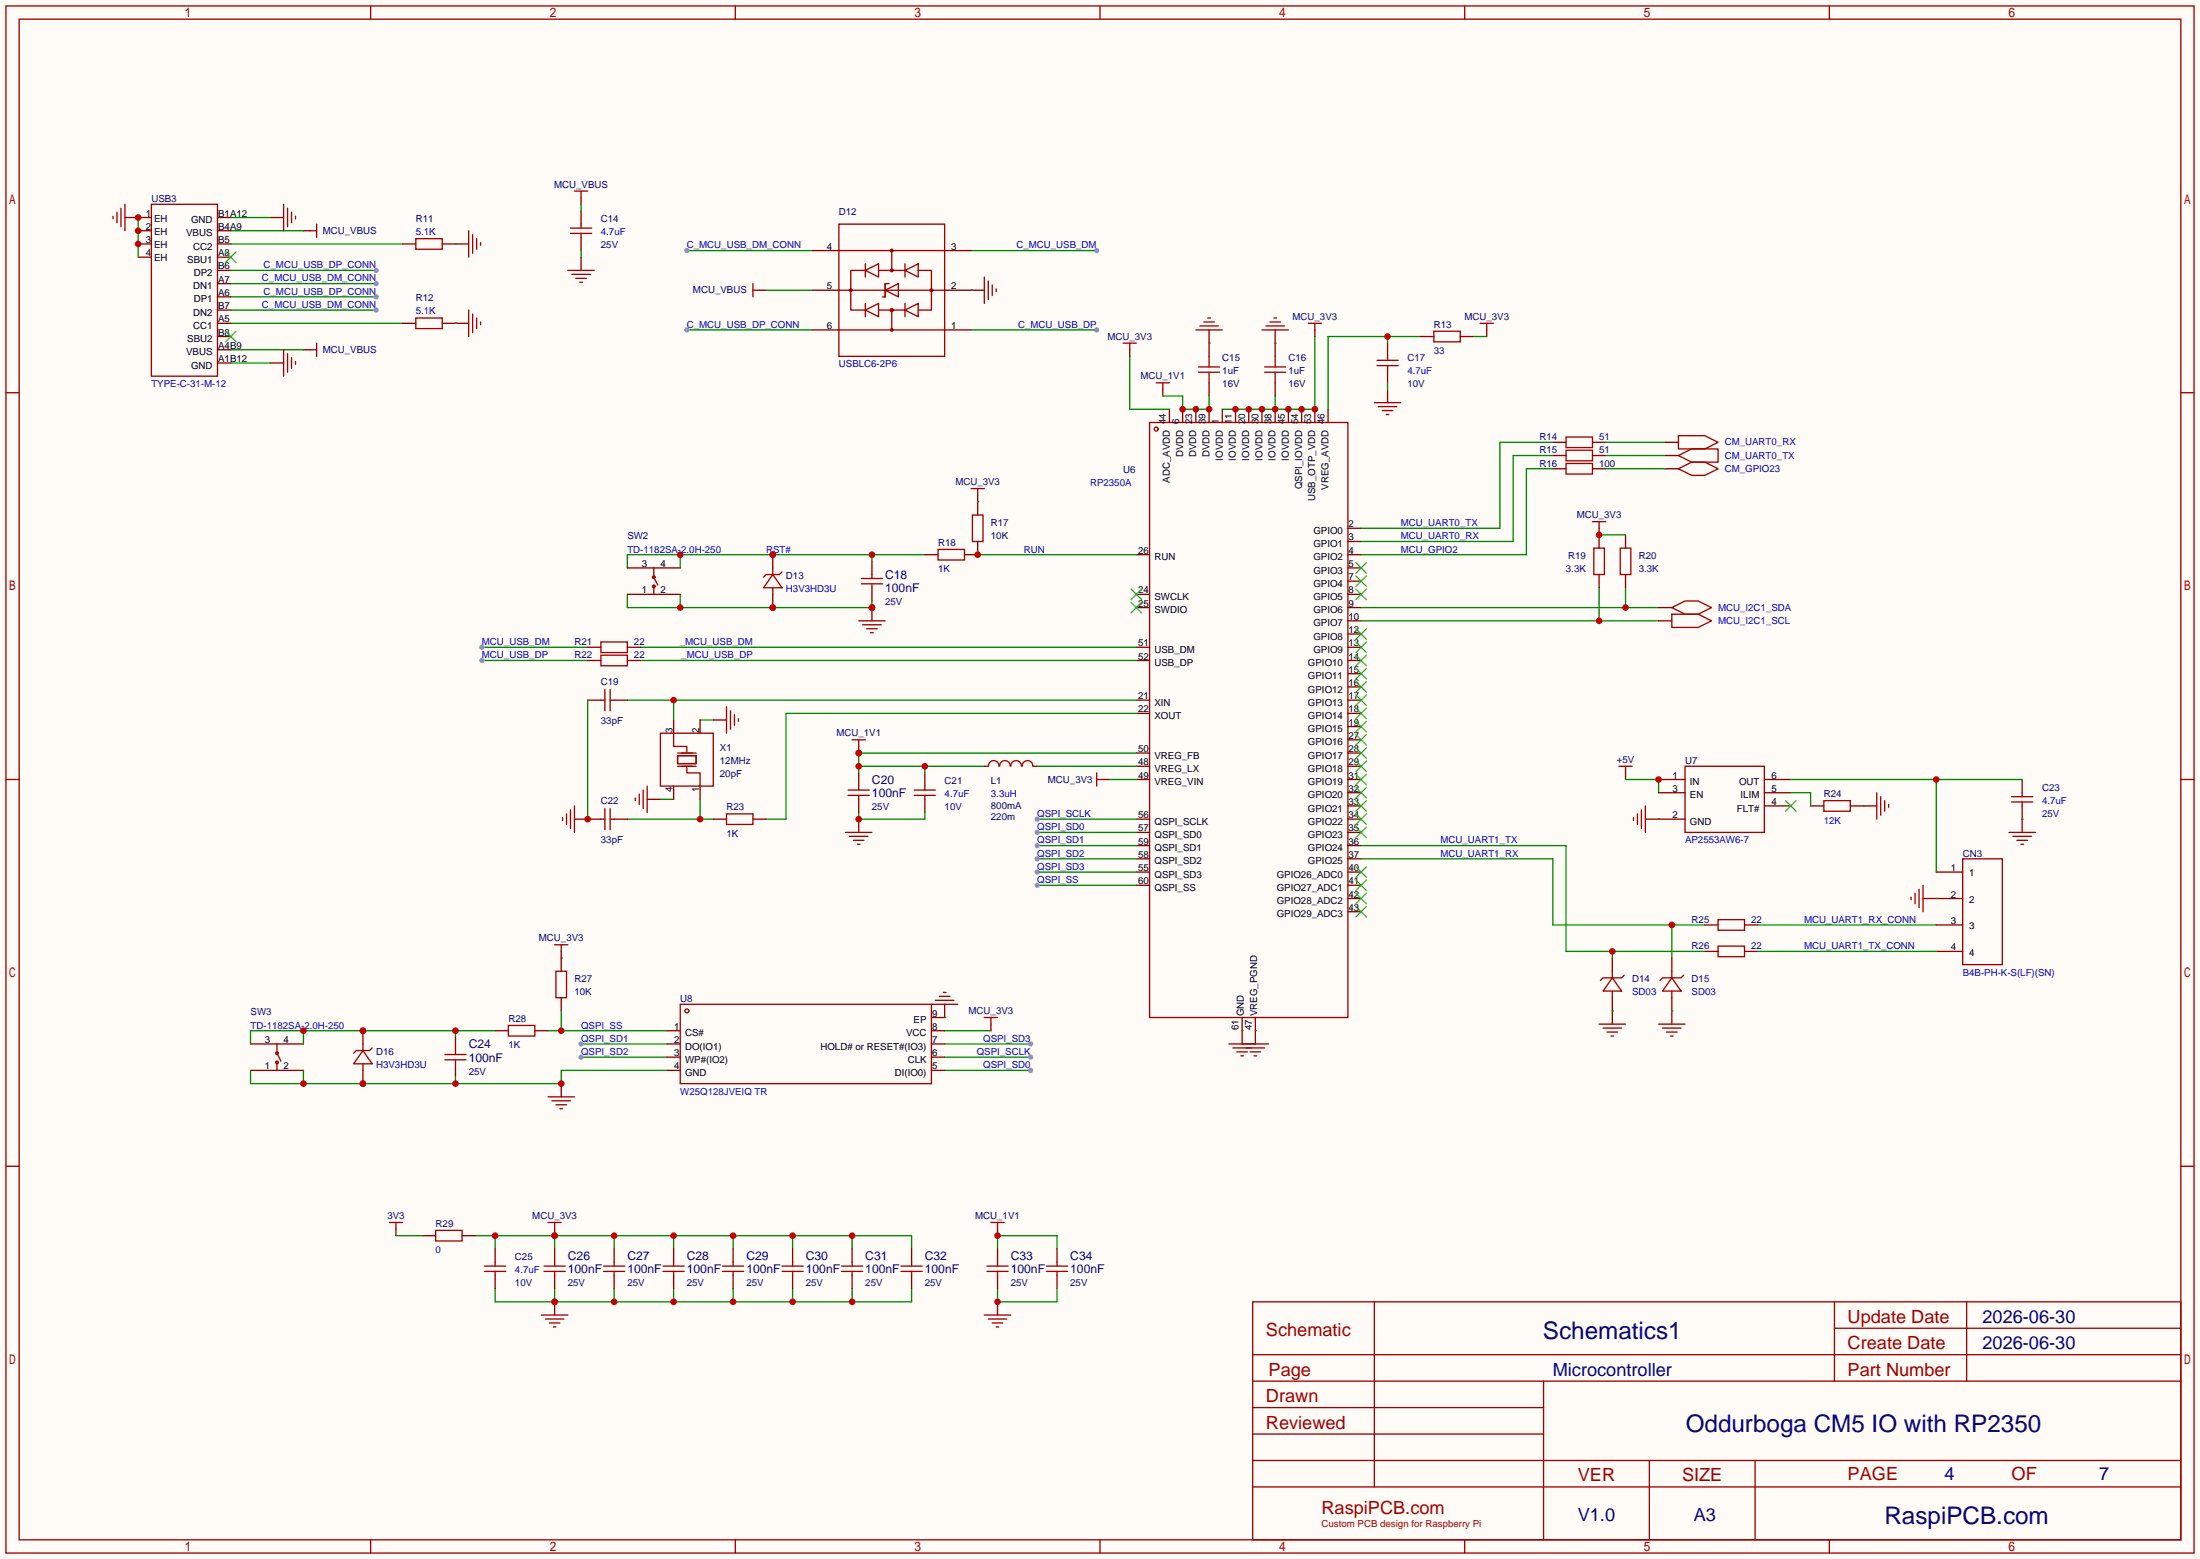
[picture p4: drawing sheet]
<svg xmlns="http://www.w3.org/2000/svg" width="423mm" height="299mm" viewBox="0 0 423 299" stroke-linecap="round" stroke-linejoin="round" font-family="sans-serif">
<path d="M0 0h422.7v299.5h-422.7z" fill="#fffcf7"/>
<g fill="none" stroke="#a10000" stroke-width=".25">
<path d="M1.1 1.1h420.4v297.2h-420.4zM3.7 3.7h415.3v292.1h-415.3zM71.2 1.1v2.6M141.3 1.1v2.6M211.3 1.1v2.6M281.4 1.1v2.6M351.5 1.1v2.6M1.1 75.4h2.6M419 75.4h2.5M220.9 81.2h38.1v114.3h-38.1zM1.1 149.7h2.6M419 149.7h2.5"/>
<path d="M1.1 224h2.6M419 224h2.5M240.7 250.1h178.3v45.7h-178.3zM264 250.1v35.5M352.4 250.1v15.2M352.4 255.1h66.6M377.8 250.1v15.2M240.7 270.4h55.8M240.7 265.3h178.3M240.7 275.5h55.8M240.7 260.2h178.3M296.5 265.3v30.5"/>
<path d="M71.2 295.8v2.5M141.3 295.8v2.5M211.3 295.8v2.5M240.7 285.6h178.3M240.7 280.5h178.3M281.4 295.8v2.5M316.9 280.5v15.3M337.2 280.5v15.3M351.5 295.8v2.5"/>
<circle cx="222.1" cy="82.4" r=".38"/>
</g>
<g fill="none" stroke="#870000" stroke-width=".25">
<path d="M224.7 78.6v2.6M227.2 78.6v2.6M229.7 78.6v2.6M232.3 78.6v2.6M234.8 78.6v2.6M237.4 78.6v2.6M239.9 78.6v2.6M242.4 78.6v2.6M245 78.6v2.6M247.5 78.6v2.6M250.1 78.6v2.6M252.6 78.6v2.6"/>
<path d="M255.1 78.6v2.6M218.3 106.6h2.6M218.3 114.2h2.6M218.3 116.7h2.6M259 106.6h2.5M259 114.2h2.5M259 116.7h2.5M259 119.3h2.5M259 111.6h2.5M259 109.1h2.5M259 104h2.5M259 101.5h2.5"/>
<path d="M218.3 124.3h2.6M218.3 126.9h2.6M218.3 134.5h2.6M218.3 137h2.6M259 124.3h2.5M259 126.9h2.5M259 134.5h2.5M259 137h2.5M259 139.6h2.5M259 132h2.5M259 129.4h2.5M259 121.8h2.5"/>
<path d="M218.3 144.7h2.6M218.3 147.2h2.6M218.3 149.7h2.6M218.3 157.4h2.6M218.3 159.9h2.6M259 144.7h2.5M259 147.2h2.5M259 149.7h2.5M259 157.4h2.5M259 159.9h2.5M259 154.8h2.5M259 152.3h2.5"/>
<path d="M259 142.1h2.5M218.3 162.4h2.6M218.3 165h2.6M218.3 167.5h2.6M218.3 170.1h2.6M259 162.4h2.5M259 165h2.5M259 167.5h2.5M259 170.1h2.5M259 175.1h2.5M259 172.6h2.5M238.6 195.5v2.5"/>
<path d="M241.2 195.5v2.5"/>
</g>
<g fill="none" stroke="#3c3" stroke-width=".25">
<path d="M217.3 113.2l2 2M217.3 115.7l2 2M219.3 113.2l-2 2M219.3 115.7l-2 2M260.5 113.2l2 2M260.5 110.6l2 2M260.5 108.1l2 2M262.5 113.2l-2 2M262.5 110.6l-2 2M262.5 108.1l-2 2M260.5 138.6l2 2M260.5 136l2 2"/>
<path d="M260.5 133.5l2 2M260.5 130.9l2 2.1M260.5 128.4l2 2M260.5 125.9l2 2M260.5 123.3l2 2M260.5 120.8l2 2M262.5 138.6l-2 2M262.5 136l-2 2M262.5 133.5l-2 2M262.5 130.9l-2 2.1M262.5 128.4l-2 2M262.5 125.9l-2 2"/>
<path d="M262.5 123.3l-2 2M262.5 120.8l-2 2M260.5 158.9l2 2M260.5 156.3l2 2.1M260.5 153.8l2 2M260.5 151.3l2 2M260.5 148.7l2 2M260.5 146.2l2 2M260.5 143.6l2 2.1M260.5 141.1l2 2M262.5 158.9l-2 2M262.5 156.3l-2 2.1"/>
<path d="M262.5 153.8l-2 2M262.5 151.3l-2 2M262.5 148.7l-2 2M262.5 146.2l-2 2M262.5 143.6l-2 2.1M262.5 141.1l-2 2M260.5 174.1l2 2M260.5 171.6l2 2M260.5 169l2 2.1M260.5 166.5l2 2M262.5 174.1l-2 2M262.5 171.6l-2 2"/>
<path d="M262.5 169l-2 2.1M262.5 166.5l-2 2"/>
</g>
<path d="M120.5 114.2v2.5h47v-1.3M130.7 114.2v2.5M187.8 106.6h30.5" fill="none" stroke="#008700" stroke-width=".25"/>
<g fill="#c00">
<circle cx="130.7" cy="116.7" r=".63"/>
<circle cx="148.5" cy="116.7" r=".63"/>
<circle cx="167.5" cy="116.7" r=".63"/>
</g>
<path d="M130.7 106.6v2.5M167.5 106.6v1.2M177.7 106.6h-57.2v2.5" fill="none" stroke="#008700" stroke-width=".25"/>
<g fill="#c00">
<circle cx="167.5" cy="106.6" r=".63"/>
<circle cx="148.5" cy="106.6" r=".63"/>
<circle cx="130.7" cy="106.6" r=".63"/>
</g>
<g fill="none" stroke="#a10000" stroke-width=".25">
<path d="M186.6 93.9h2.5M186.8 98.9h2v5.1h-2zM187.8 93.9v1.2M125.6 109.1v1.8l.8 1.5M125.6 112.4v1.8M53.2 200.5v1.8l.8 1.5M53.2 203.8v1.8"/>
<circle cx="125.6" cy="112.6" r=".25"/>
<circle cx="125.6" cy="110.9" r=".25"/>
<circle cx="53.2" cy="202.3" r=".25"/>
<circle cx="53.2" cy="204.1" r=".25"/>
</g>
<path d="M187.8 95.1v3.8M120.5 109.1h10.2M120.5 114.2h10.2M167.5 116.7v2.6M187.8 104v2.6M48.1 200.5h10.2M48.1 205.6h10.2" fill="none" stroke="#870000" stroke-width=".25"/>
<path d="M187.8 96.4h.1" fill="none" stroke="#008700" stroke-width=".25"/>
<circle cx="167.5" cy="116.7" r=".63" fill="#c00"/>
<path d="M165 119.3h5.1M165.5 112.1h4M165.5 111.1h4M167.5 110.4v.7M167.5 112.1v.8M180.2 105.5h5.1v2.1h-5.1zM165.7 120h3.6M166.5 120.8h2M167.3 121.5h.5" fill="none" stroke="#a10000" stroke-width=".25"/>
<path d="M167.5 107.8v2.6M167.5 112.9v2.5M185.3 106.6h2.5" fill="none" stroke="#870000" stroke-width=".25"/>
<circle cx="187.8" cy="106.6" r=".63" fill="#c00"/>
<path d="M177.7 106.6h2.5" fill="none" stroke="#870000" stroke-width=".25"/>
<path d="M191.6 239.9v-2.5h11.5v2.5M95.1 247.5v2.6h80v-2.6M106.6 247.5v2.6M118 247.5v2.6M129.4 247.5v2.6M140.8 247.5v2.6M152.3 247.5v2.6M163.7 247.5v2.6M191.6 247.5v2.6h11.5v-2.6" fill="none" stroke="#008700" stroke-width=".25"/>
<g fill="#c00">
<circle cx="106.6" cy="250.1" r=".63"/>
<circle cx="118" cy="250.1" r=".63"/>
<circle cx="129.4" cy="250.1" r=".63"/>
<circle cx="140.8" cy="250.1" r=".63"/>
<circle cx="152.3" cy="250.1" r=".63"/>
<circle cx="163.7" cy="250.1" r=".63"/>
</g>
<path d="M91.3 237.4h83.8v2.5M95.1 237.4v2.5M106.6 237.4v2.5M118 237.4v2.5M129.4 237.4v2.5M140.8 237.4v2.5M152.3 237.4v2.5M163.7 237.4v2.5" fill="none" stroke="#008700" stroke-width=".25"/>
<g fill="#c00">
<circle cx="106.6" cy="237.4" r=".63"/>
<circle cx="118" cy="237.4" r=".63"/>
<circle cx="129.4" cy="237.4" r=".63"/>
<circle cx="140.8" cy="237.4" r=".63"/>
<circle cx="152.3" cy="237.4" r=".63"/>
<circle cx="163.7" cy="237.4" r=".63"/>
<circle cx="95.1" cy="237.4" r=".63"/>
</g>
<path d="M191.6 250.1v2.5" fill="none" stroke="#870000" stroke-width=".25"/>
<circle cx="191.6" cy="250.1" r=".63" fill="#c00"/>
<path d="M189.1 252.6h5.1M189.9 253.4h3.5M190.6 254.1h2.1M191.4 254.9h.5" fill="none" stroke="#a10000" stroke-width=".25"/>
<path d="M106.6 250.1v2.5" fill="none" stroke="#870000" stroke-width=".25"/>
<circle cx="106.6" cy="250.1" r=".63" fill="#c00"/>
<path d="M104 252.6h5.1M104.8 253.4h3.5M105.5 254.1h2.1M106.3 254.9h.5M189.6 244.2h4.1M189.6 243.2h4.1M191.6 242.4v.8M191.6 244.2v.8" fill="none" stroke="#a10000" stroke-width=".25"/>
<path d="M191.6 236.1v1.3M191.6 239.9v2.5M191.6 245v2.5" fill="none" stroke="#870000" stroke-width=".25"/>
<circle cx="191.6" cy="237.4" r=".63" fill="#c00"/>
<path d="M190.4 234.8h2.5M191.6 234.8v1.3" fill="none" stroke="#a10000" stroke-width=".25"/>
<path d="M106.6 236.1v1.3" fill="none" stroke="#870000" stroke-width=".25"/>
<circle cx="106.6" cy="237.4" r=".63" fill="#c00"/>
<g fill="none" stroke="#a10000" stroke-width=".25">
<path d="M74.8 234.8h2.5M76.1 234.8v1.3M105.3 234.8h2.5M106.6 234.8v1.3M104.5 244.2h4.1M104.5 243.2h4.1M106.6 242.4v.8M106.6 244.2v.8M116 244.2h4M116 243.2h4M118 242.4v.8M118 244.2v.8"/>
<path d="M127.4 244.2h4M127.4 243.2h4M129.4 242.4v.8M129.4 244.2v.8M138.8 244.2h4.1M138.8 243.2h4.1M140.8 242.4v.8M140.8 244.2v.8M150.2 244.2h4.1M150.2 243.2h4.1M152.3 242.4v.8M152.3 244.2v.8"/>
<path d="M161.7 244.2h4M161.7 243.2h4M163.7 242.4v.8M163.7 244.2v.8M173.1 244.2h4.1M173.1 243.2h4.1M175.1 242.4v.8M175.1 244.2v.8M201 244.2h4.1M201 243.2h4.1M203.1 242.4v.8M203.1 244.2v.8"/>
</g>
<g fill="none" stroke="#870000" stroke-width=".25">
<path d="M76.1 236.1v1.3M106.6 239.9v2.5M118 239.9v2.5M129.4 239.9v2.5M140.8 239.9v2.5M152.3 239.9v2.5M163.7 239.9v2.5M175.1 239.9v2.5M203.1 239.9v2.5M106.6 245v2.5M118 245v2.5M129.4 245v2.5"/>
<path d="M140.8 245v2.5M152.3 245v2.5M163.7 245v2.5M175.1 245v2.5M203.1 245v2.5"/>
</g>
<path d="M120.5 134.5h97.8M129.4 134.5v3.8M218.3 137h-67.3v20.4h-3.8" fill="none" stroke="#008700" stroke-width=".25"/>
<circle cx="129.4" cy="134.5" r=".63" fill="#c00"/>
<path d="M58.3 44.3h1.3" fill="none" stroke="#870000" stroke-width=".25"/>
<path d="M59.6 44.3h1.2M60.8 43.1v2.5" fill="none" stroke="#a10000" stroke-width=".25"/>
<path d="M120.5 157.4h16.5M134.5 153.5v3.9" fill="none" stroke="#008700" stroke-width=".25"/>
<circle cx="134.5" cy="157.4" r=".63" fill="#c00"/>
<g fill="none" stroke="#a10000" stroke-width=".25">
<path d="M54.5 39.2v5.1M55.2 40v3.6M56 40.8v2M56.8 41.5v.5M54.5 67.2v5.1M55.2 67.9v3.6M56 68.7v2M56.8 69.5v.5M59.6 67.2h1.2M60.8 65.9v2.6M115.4 134.5h.8M116.2 132.5v4"/>
<path d="M117.2 132.5v4M117.2 134.5h.8M108.1 157.1v.5M108.8 156.3v2.1M109.6 155.6v3.5M110.4 154.8v5.1M115.4 157.4h.8M116.2 155.3v4.1M117.2 155.3v4.1M117.2 157.4h.8M139.6 156.3h5.1v2.1h-5.1z"/>
</g>
<path d="M51.9 41.8h2.6M51.9 69.7h2.6M58.3 67.2h1.3M112.9 134.5h2.5M118 134.5h2.5M110.4 157.4h5M118 157.4h2.5M137 157.4h2.6M144.7 157.4h2.5" fill="none" stroke="#870000" stroke-width=".25"/>
<path d="M44.3 44.3h14M44.3 41.8h7.6M132 48.1h24.1M44.3 67.2h14M44.3 69.7h7.6" fill="none" stroke="#008700" stroke-width=".25"/>
<circle cx="132" cy="48.1" r=".51" fill="#999"/>
<path d="M186.6 48.1h24.1" fill="none" stroke="#008700" stroke-width=".25"/>
<circle cx="210.7" cy="48.1" r=".51" fill="#999"/>
<path d="M44.3 59.6h28" fill="none" stroke="#008700" stroke-width=".25"/>
<circle cx="72.3" cy="59.6" r=".51" fill="#999"/>
<path d="M44.3 54.5h28" fill="none" stroke="#008700" stroke-width=".25"/>
<circle cx="72.3" cy="54.5" r=".51" fill="#999"/>
<path d="M186.6 63.4h24.1" fill="none" stroke="#008700" stroke-width=".25"/>
<circle cx="210.7" cy="63.4" r=".51" fill="#999"/>
<path d="M132 63.4h24.1" fill="none" stroke="#008700" stroke-width=".25"/>
<circle cx="132" cy="63.4" r=".51" fill="#999"/>
<path d="M44.3 51.9h28" fill="none" stroke="#008700" stroke-width=".25"/>
<circle cx="72.3" cy="51.9" r=".51" fill="#999"/>
<path d="M44.3 57h28" fill="none" stroke="#008700" stroke-width=".25"/>
<circle cx="72.3" cy="57" r=".51" fill="#999"/>
<path d="M87.5 46.9h2.5M137 138.3h2.6" fill="none" stroke="#870000" stroke-width=".25"/>
<path d="M90 44.3v5.1M90.8 45.1v3.5M91.6 45.8v2.1M92.3 46.6v.5M139.6 135.8v5M140.3 136.5v3.6M141.1 137.3v2M141.9 138v.6" fill="none" stroke="#a10000" stroke-width=".25"/>
<path d="M44.3 46.9h33M44.3 62.1h33M112.9 134.5v22.9M134.5 138.3h2.5" fill="none" stroke="#008700" stroke-width=".25"/>
<circle cx="112.9" cy="157.4" r=".63" fill="#c00"/>
<path d="M111.6 49.4v2.5M87.5 62.1h2.5M129.4 138.3v2.5M134.5 138.3v2.5M124.3 153.5h2.6M129.4 151v2.5M134.5 151v2.5" fill="none" stroke="#870000" stroke-width=".25"/>
<g fill="none" stroke="#a10000" stroke-width=".25">
<path d="M90 59.6v5M109.1 51.9h5.1M109.9 52.7h3.5M110.6 53.5h2M111.4 54.2h.5M90.8 60.3v3.6M91.6 61.1v2M92.3 61.8v.6M122 153.3v.5M122.8 152.5v2.1M123.6 151.8v3.5M124.3 151v5.1"/>
<path d="M126.9 140.8h10.1v10.2h-10.1zM129.4 140.8v2.6h2.6v1M130.2 145.2h3.5v1.5h-3.5zM130.2 147.2h3.5M130.2 144.7h3.5M132 147.4v1.1h2.5v2.5"/>
</g>
<path d="M92.6 126.9h20.3M123.1 124.3h95.2M123.1 126.9h95.2M126.9 153.5h2.5" fill="none" stroke="#008700" stroke-width=".25"/>
<circle cx="92.6" cy="126.9" r=".51" fill="#999"/>
<path d="M92.6 124.3h20.3" fill="none" stroke="#008700" stroke-width=".25"/>
<circle cx="92.6" cy="124.3" r=".51" fill="#999"/>
<path d="M312.3 148.5v1.2M318.6 149.7h5.1" fill="none" stroke="#870000" stroke-width=".25"/>
<path d="M311 147.2h2.6M312.3 147.2v1.3M323.7 147.2h15.3v12.7h-15.3z" fill="none" stroke="#a10000" stroke-width=".25"/>
<path d="M312.3 149.7h6.3v2.6" fill="none" stroke="#008700" stroke-width=".25"/>
<circle cx="318.6" cy="149.7" r=".63" fill="#c00"/>
<g fill="none" stroke="#870000" stroke-width=".25">
<path d="M298.3 87.5h2.6M298.3 90h2.6M298.3 85h2.6M305.9 87.5h2.6M305.9 90h2.6M305.9 85h2.6M112.9 126.9h2.5M112.9 124.3h2.5M120.5 126.9h2.6M120.5 124.3h2.6M316.1 157.4h7.6M318.6 152.3h5.1"/>
<path d="M339 152.3h5M339 154.8h5M339 149.7h5M358 154.8h2.6"/>
</g>
<path d="M343 153.8l2.1 2M345.1 153.8l-2.1 2" fill="none" stroke="#3c3" stroke-width=".25"/>
<path d="M318.6 157.4h.1M344 152.3h3.9v2.5M199.3 170.1h19" fill="none" stroke="#008700" stroke-width=".25"/>
<g fill="none" stroke="#a10000" stroke-width=".25">
<path d="M300.9 86.5h5v2h-5zM300.9 89h5v2.1h-5zM300.9 83.9h5v2.1h-5zM115.4 125.9h5.1v2h-5.1zM115.4 123.3h5.1v2h-5.1zM313.8 157.1v.5M314.6 156.3v2.1M315.3 155.6v3.5M316.1 154.8v5.1M360.6 152.3v5.1M361.3 153v3.6M362.1 153.8v2"/>
<path d="M362.8 154.6v.5"/>
</g>
<circle cx="199.3" cy="170.1" r=".51" fill="#999"/>
<path d="M199.3 159.9h19" fill="none" stroke="#008700" stroke-width=".25"/>
<circle cx="199.3" cy="159.9" r=".51" fill="#999"/>
<path d="M199.3 162.4h19" fill="none" stroke="#008700" stroke-width=".25"/>
<circle cx="199.3" cy="162.4" r=".51" fill="#999"/>
<path d="M199.3 165h19" fill="none" stroke="#008700" stroke-width=".25"/>
<circle cx="199.3" cy="165" r=".51" fill="#999"/>
<path d="M199.3 167.5h19" fill="none" stroke="#008700" stroke-width=".25"/>
<circle cx="199.3" cy="167.5" r=".51" fill="#999"/>
<path d="M199.3 157.4h19" fill="none" stroke="#008700" stroke-width=".25"/>
<circle cx="199.3" cy="157.4" r=".51" fill="#999"/>
<path d="M58.3 198v2.5M87.5 198v1.3M95.1 198h-47v2.5" fill="none" stroke="#008700" stroke-width=".25"/>
<g fill="#c00">
<circle cx="87.5" cy="198" r=".63"/>
<circle cx="69.7" cy="198" r=".63"/>
<circle cx="58.3" cy="198" r=".63"/>
</g>
<path d="M107.8 184h.1M181.5 198h8.9M181.5 205.6h16.5" fill="none" stroke="#008700" stroke-width=".25"/>
<circle cx="198" cy="205.6" r=".51" fill="#999"/>
<path d="M350.4 153.8h5.1v2h-5.1z" fill="none" stroke="#a10000" stroke-width=".25"/>
<path d="M347.9 154.8h2.5M355.5 154.8h2.5" fill="none" stroke="#870000" stroke-width=".25"/>
<path d="M181.5 203.1h16.5" fill="none" stroke="#008700" stroke-width=".25"/>
<circle cx="198" cy="203.1" r=".51" fill="#999"/>
<path d="M181.5 200.5h16.5" fill="none" stroke="#008700" stroke-width=".25"/>
<circle cx="198" cy="200.5" r=".51" fill="#999"/>
<path d="M111.6 203.1h16.5" fill="none" stroke="#008700" stroke-width=".25"/>
<circle cx="111.6" cy="203.1" r=".51" fill="#999"/>
<path d="M111.6 200.5h16.5" fill="none" stroke="#008700" stroke-width=".25"/>
<circle cx="111.6" cy="200.5" r=".51" fill="#999"/>
<path d="M105.3 198h22.8M107.8 194.2v3.8" fill="none" stroke="#008700" stroke-width=".25"/>
<circle cx="107.8" cy="198" r=".63" fill="#c00"/>
<path d="M261.5 116.7h57.1M312.3 112.9v3.8M358 154.8h.1" fill="none" stroke="#008700" stroke-width=".25"/>
<path d="M87.5 199.3v2.5M95.1 198h2.6M102.7 198h2.6M107.8 182.8v3.8M107.8 191.6v2.6M181.5 192.9v2.6M190.4 196.7v1.3M87.5 204.3v2.6M107.8 208.2v2.5" fill="none" stroke="#870000" stroke-width=".25"/>
<g fill="none" stroke="#a10000" stroke-width=".25">
<path d="M97.7 197h5v2h-5zM106.6 181.5h2.5M106.8 186.6h2v5h-2zM107.8 181.5v1.3M178.9 192.9h5.1M179.7 192.2h3.6M180.5 191.4h2M181.2 190.6h.5M189.1 195.5h2.5M190.4 195.5v1.2M85.5 203.6h4M85.5 202.6h4"/>
<path d="M87.5 201.8v.8M87.5 203.6v.7M105.3 210.7h5.1M106 211.5h3.6M106.8 212.2h2M107.6 213h.5"/>
</g>
<circle cx="312.3" cy="116.7" r=".63" fill="#c00"/>
<path d="M261.5 119.3h57.1M307.2 112.9v6.4" fill="none" stroke="#008700" stroke-width=".25"/>
<circle cx="307.2" cy="119.3" r=".63" fill="#c00"/>
<path d="M306.2 105.3h2v5.1h-2zM311.3 105.3h2v5.1h-2z" fill="none" stroke="#a10000" stroke-width=".25"/>
<path d="M307.2 101.5v3.8M307.2 110.4v2.5M312.3 102.7v2.6M312.3 110.4v2.5" fill="none" stroke="#870000" stroke-width=".25"/>
<path d="M307.2 102.7h5.1" fill="none" stroke="#008700" stroke-width=".25"/>
<circle cx="307.2" cy="102.7" r=".63" fill="#c00"/>
<path d="M305.9 100.2h2.6M307.2 100.2v1.3" fill="none" stroke="#a10000" stroke-width=".25"/>
<path d="M245 76.1v2.5M252.6 64.6v14h-17.8" fill="none" stroke="#008700" stroke-width=".25"/>
<g fill="#c00">
<circle cx="237.4" cy="78.6" r=".63"/>
<circle cx="239.9" cy="78.6" r=".63"/>
<circle cx="242.4" cy="78.6" r=".63"/>
<circle cx="245" cy="78.6" r=".63"/>
<circle cx="247.5" cy="78.6" r=".63"/>
<circle cx="250.1" cy="78.6" r=".63"/>
<circle cx="252.6" cy="78.6" r=".63"/>
</g>
<path d="M223.4 74.8v1.3M232.3 63.4v5.1M232.3 73.5v2.6M245 63.4v5.1M245 73.5v2.6M252.6 63.4v1.2" fill="none" stroke="#870000" stroke-width=".25"/>
<g fill="none" stroke="#a10000" stroke-width=".25">
<path d="M222.1 73.5h2.6M223.4 73.5v1.3M229.7 63.4h5.1M230.3 70.5h4M230.3 71.5h4M230.5 62.6h3.6M231.3 61.8h2M232 61.1h.5M232.3 68.5v2M232.3 71.5v2M242.4 63.4h5.1M243 70.5h4"/>
<path d="M243 71.5h4M243.2 62.6h3.6M244 61.8h2M244.7 61.1h.5M245 68.5v2M245 71.5v2M251.3 62.1h2.6M252.6 62.1v1.3"/>
</g>
<path d="M223.4 76.1h3.8v2.5h5.1v-2.5M232.3 65.9h.1M245 65.9h.1" fill="none" stroke="#008700" stroke-width=".25"/>
<g fill="#c00">
<circle cx="229.7" cy="78.6" r=".63"/>
<circle cx="227.2" cy="78.6" r=".63"/>
<circle cx="232.3" cy="78.6" r=".63"/>
</g>
<path d="M238.6 198v2.5M241.2 198v2.5" fill="none" stroke="#870000" stroke-width=".25"/>
<path d="M236.1 200.5h7.6M236.9 201.3h6.1M237.6 202.1h2M238.4 202.8h.5M240.2 202.1h2M240.9 202.8h.5" fill="none" stroke="#a10000" stroke-width=".25"/>
<path d="M266.6 64.6v1.3M272.9 64.6h-17.8v14" fill="none" stroke="#008700" stroke-width=".25"/>
<circle cx="266.6" cy="64.6" r=".63" fill="#c00"/>
<g fill="none" stroke="#a10000" stroke-width=".25">
<path d="M264 77.3h5.1M264.5 70.2h4.1M264.5 69.2h4.1M264.8 78.1h3.6M265.6 78.9h2M266.3 79.6h.5M266.6 68.5v.7M266.6 70.2v.8M275.5 63.6h5v2.1h-5zM284.4 62.1h2.5M285.6 62.1v1.3M162.4 159.9h5.1"/>
<path d="M175.6 152.8h4.1M175.6 151.8h4.1M177.7 151v.8M177.7 152.8v.7M210.7 148.5v2.5M210.7 149.7h1.3M163.2 160.7h3.6M164 161.4h2M164.7 162.2h.5M330.1 176.7h5.1v2h-5.1zM330.1 181.7h5.1v2.1h-5.1zM93.1 244.2h4.1"/>
<path d="M93.1 243.2h4.1M95.1 242.4v.8M95.1 244.2v.8"/>
</g>
<g fill="none" stroke="#870000" stroke-width=".25">
<path d="M266.6 65.9v2.6M266.6 71v2.5M266.6 74.8v2.5M272.9 64.6h2.6M280.5 64.6h2.6M285.6 63.4v1.2M165 157.4v2.5M177.7 148.5v2.5M177.7 153.5v2.6M212 149.7h1.2M327.5 177.7h2.6M335.2 177.7h2.5"/>
<path d="M327.5 182.8h2.6M335.2 182.8h2.5M95.1 239.9v2.5M95.1 245v2.5"/>
</g>
<path d="M217 68.5v10.1h7.7M266.6 73.5v1.3M283.1 64.6h2.5M165 156.1v1.3h12.7v-1.3M213.2 149.7h5.1" fill="none" stroke="#008700" stroke-width=".25"/>
<circle cx="165" cy="157.4" r=".63" fill="#c00"/>
<path d="M165 147.2h24.1M177.7 147.2v1.3M218.3 144.7h-53.3v3.8" fill="none" stroke="#008700" stroke-width=".25"/>
<g fill="#c00">
<circle cx="165" cy="144.7" r=".63"/>
<circle cx="165" cy="147.2" r=".63"/>
<circle cx="177.7" cy="147.2" r=".63"/>
</g>
<path d="M165 143.4v1.3" fill="none" stroke="#870000" stroke-width=".25"/>
<circle cx="165" cy="144.7" r=".63" fill="#c00"/>
<path d="M79.9 45.8h5.1v2.1h-5.1zM79.9 61.1h5.1v2h-5.1zM162.9 152.8h4.1M162.9 151.8h4.1M163.7 142.1h2.5M165 142.1v1.3M165 151v.8M165 152.8v.7M189.9 147.2a1.01 1.01 0 0 1 1-1.1 1.01 1.01 0 0 1 1 1.1M192 147.2a1.01 1.01 0 0 1 1.1-1.1 1.01 1.01 0 0 1 1 1.1M194.2 147.2a1.01 1.01 0 0 1 1-1.1 1.01 1.01 0 0 1 1 1.1M196.4 147.2a1.01 1.01 0 0 1 1-1.1 1.01 1.01 0 0 1 1 1.1" fill="none" stroke="#a10000" stroke-width=".25"/>
<path d="M77.3 46.9h2.6M85 46.9h2.5M77.3 62.1h2.6M85 62.1h2.5M165 148.5v2.5M165 153.5v2.6M189.1 147.2h.8M198.5 147.2h.8" fill="none" stroke="#870000" stroke-width=".25"/>
<path d="M87.5 46.9h.1M87.5 62.1h.1M199.3 147.2h19M48.1 205.6v2.6h59.7v-2.6h20.3M58.3 205.6v2.6M87.5 206.9v1.3" fill="none" stroke="#008700" stroke-width=".25"/>
<g fill="#c00">
<circle cx="107.8" cy="208.2" r=".63"/>
<circle cx="87.5" cy="208.2" r=".63"/>
<circle cx="69.7" cy="208.2" r=".63"/>
<circle cx="58.3" cy="208.2" r=".63"/>
</g>
<g fill="none" stroke="#870000" stroke-width=".25">
<path d="M24 41.8h5.1M26.5 49.4h2.6M26.5 46.9h2.6M26.5 44.3h2.6M41.8 41.8h2.5M41.8 59.6h2.5M41.8 57h2.5M41.8 54.5h2.5M41.8 51.9h2.5M41.8 49.4h2.5M41.8 46.9h2.5M41.8 44.3h2.5"/>
<path d="M186.6 55.8h2.5M41.8 69.7h2.5M41.8 67.2h2.5M41.8 64.6h2.5M41.8 62.1h2.5M217 67.2v1.3M388.5 157.4v2.5M369.4 172.6h2.6M309.8 194.2v2.5M321.2 194.2v2.5"/>
</g>
<g fill="none" stroke="#a10000" stroke-width=".25">
<path d="M24 39.2v5.1M29.1 39.2h12.7v33.1h-12.7zM21.7 41.5v.5M22.5 40.8v2M23.2 40v3.6M189.1 53.2v5.1M189.9 54v3.5M190.6 54.7v2.1M191.4 55.5v.5M215.8 65.9h2.5M217 65.9v1.3M386 159.9h5"/>
<path d="M367.2 172.3v.5M367.9 171.6v2M368.7 170.8v3.6M369.4 170.1v5M386.7 160.7h3.6M387.5 161.4h2M388.2 162.2h.5M307.2 196.7h5.1M308 197.5h3.5M308.7 198.2h2.1M309.5 199h.5M318.6 196.7h5.1"/>
<path d="M319.4 197.5h3.6M320.2 198.2h2M320.9 199h.5"/>
</g>
<path d="M26.5 41.8v7.6M298.3 85h-10.1v16.5h-26.7M298.3 87.5h-7.6v16.5h-29.2M308.5 85h11.4M308.5 87.5h11.4" fill="none" stroke="#008700" stroke-width=".25"/>
<path d="M43.3 48.4l2 2M45.3 48.4l-2 2M43.3 63.6l2 2.1M45.3 63.6l-2 2.1" fill="none" stroke="#3c3" stroke-width=".25"/>
<g fill="#c00">
<circle cx="26.5" cy="46.9" r=".63"/>
<circle cx="26.5" cy="44.3" r=".63"/>
<circle cx="26.5" cy="41.8" r=".63"/>
</g>
<g fill="none" stroke="#a10000" stroke-width=".25">
<path d="M144.7 55.8h1.2M144.7 54.5v2.5M161.2 43.1h20.3v25.4h-20.3zM161.2 48.1h20.3M161.2 55.8h20.3M166.2 59.6l2.6-1.3v2.5zM166.2 51.9l2.6-1.2v2.5zM166.2 50.7v2.5M166.2 58.3v2.5M166.5 51.9h-3.1v7.7h2.8M168.8 59.6h5.1M168.8 51.9h5.1"/>
<path d="M170.1 55.8l2.5-1.3v2.5zM170.8 54.5h-.7v2.5h-.6M171.3 48.1v3.8M171.3 59.6v3.8M173.9 59.6l2.5-1.3v2.5zM173.9 51.9l2.5-1.2v2.5zM173.9 50.7v2.5M173.9 58.3v2.5M176.4 51.9h2.5v7.7h-2.5M161.2 63.4h20.3M377.1 165h7.6v20.3h-7.6z"/>
<circle cx="163.4" cy="55.8" r=".25"/>
<circle cx="171.3" cy="59.6" r=".25"/>
<circle cx="171.3" cy="51.9" r=".25"/>
<circle cx="171.3" cy="48.1" r=".25"/>
<circle cx="178.9" cy="55.8" r=".25"/>
<circle cx="171.3" cy="63.4" r=".25"/>
</g>
<path d="M145.9 55.8h1.3M156.1 55.8h5.1M156.1 48.1h5.1M181.5 55.8h5.1M181.5 48.1h5.1M156.1 63.4h5.1M181.5 63.4h5.1M372 167.5h5.1M372 172.6h5.1M372 177.7h5.1M372 182.8h5.1" fill="none" stroke="#870000" stroke-width=".25"/>
<path d="M147.2 55.8h8.9M261.5 162.4h39.4v20.4h26.6M309.8 182.8v1.2" fill="none" stroke="#008700" stroke-width=".25"/>
<circle cx="309.8" cy="182.8" r=".63" fill="#c00"/>
<path d="M261.5 165h36.8v12.7h29.2M321.2 177.7v6.3M337.7 177.7h34.3" fill="none" stroke="#008700" stroke-width=".25"/>
<circle cx="321.2" cy="177.7" r=".63" fill="#c00"/>
<path d="M319.9 85h2.6M319.9 87.5h2.6M318.6 116.7h2.6M318.6 119.3h2.6M69.7 198v2.5M309.8 184v2.6M309.8 191.6v2.6M321.2 184v2.6M321.2 191.6v2.6" fill="none" stroke="#870000" stroke-width=".25"/>
<g fill="none" stroke="#a10000" stroke-width=".25">
<path d="M322.5 83.7h5l2.6 1.3-2.6 1.2h-5zM322.5 87.5l2.5-1.3h5.1v2.6h-5.1zM321.2 116.7l2.5-1.3h2.6l2.5 1.3-2.5 1.3h-2.6zM321.2 118h5.1l2.5 1.3-2.5 1.2h-5.1zM309.8 187.8l1.7 2.6h-3.5zM309.8 186.6v1.2M309.8 190.4v1.2M312 187.3l-.5 .5h-3.5l-.5 .5M321.2 187.8l1.8 2.6h-3.6zM321.2 186.6v1.2M321.2 190.4v1.2M323.5 187.3l-.5 .5h-3.6l-.5 .5"/>
<path d="M69.7 201.8l1.8 2.5h-3.6zM69.7 200.5v1.3M69.7 204.3v1.3M71.5 201.3l-.5 .5h-2.5l-.6 .5"/>
</g>
<path d="M372 172.6h.1M238.6 198h.1M241.2 198h.1M309.8 194.2h.1M321.2 194.2h.1M337.7 182.8h34.3" fill="none" stroke="#008700" stroke-width=".25"/>
<circle cx="69.7" cy="198" r=".63" fill="#c00"/>
<path d="M69.7 205.6v2.6" fill="none" stroke="#870000" stroke-width=".25"/>
<circle cx="69.7" cy="208.2" r=".63" fill="#c00"/>
<path d="M148.5 110.4l1.7 2.5h-3.5zM148.5 109.1v1.3M148.5 112.9v1.3M150.2 109.9l-.5 .5h-2.5l-.5 .5" fill="none" stroke="#a10000" stroke-width=".25"/>
<path d="M148.5 106.6v2.5" fill="none" stroke="#870000" stroke-width=".25"/>
<circle cx="148.5" cy="106.6" r=".63" fill="#c00"/>
<path d="M148.5 114.2v2.5" fill="none" stroke="#870000" stroke-width=".25"/>
<circle cx="148.5" cy="116.7" r=".63" fill="#c00"/>
<g fill="none" stroke="#a10000" stroke-width=".25">
<path d="M110.4 36.7h2.5M111.6 36.7v1.3M109.6 44.8h4.1M109.6 43.8h4.1M111.6 43.1v.7M111.6 44.8v.8M322.5 90l2.5-1.2h2.5l2.6 1.2-2.6 1.3h-2.5zM386.5 154.1h4M386.5 153h4M388.5 152.3v.7M388.5 154.1v.7M130.7 192.9h48.2v15.3h-48.2z"/>
<path d="M83.7 236.3h5.1v2.1h-5.1z"/>
<circle cx="132" cy="194.2" r=".38"/>
</g>
<g fill="none" stroke="#870000" stroke-width=".25">
<path d="M111.6 38v1.2M111.6 40.5v2.6M111.6 45.6v2.5M319.9 90h2.6M388.5 149.7v2.6M388.5 154.8v2.6M128.1 198h2.6M178.9 198h2.6M178.9 195.5h2.6M128.1 200.5h2.6M128.1 203.1h2.6M128.1 205.6h2.6"/>
<path d="M178.9 200.5h2.6M178.9 203.1h2.6M178.9 205.6h2.6M81.2 237.4h2.5M88.8 237.4h2.5"/>
</g>
<path d="M111.6 39.2v1.3M111.6 48.1v1.3M186.6 55.8h.1M344 149.7h44.5M372 149.7v17.8M181.5 195.5h.1M76.1 237.4h5.1" fill="none" stroke="#008700" stroke-width=".25"/>
<circle cx="372" cy="149.7" r=".63" fill="#c00"/>
<path d="M298.3 90h-5.1v16.6h-31.7M308.5 90h11.4M388.5 157.4h.1" fill="none" stroke="#008700" stroke-width=".25"/>
<g font-size="4.7" fill="#000080">
<text x="296.4" y="257.3">Schematics1</text>
<text x="323.8" y="275">Oddurboga CM5 IO with RP2350</text>
<text x="362" y="292.8">RaspiPCB.com</text>
</g>
<g font-size="3.5" fill="#a00000">
<text x="243.2" y="256.6">Schematic</text>
<text x="355" y="254.1">Update Date</text>
<text x="355" y="259.2">Create Date</text>
<text x="243.2" y="269.3">Drawn</text>
<text x="243.7" y="264.2">Page</text>
<text x="355" y="264.2">Part Number</text>
<text x="243.2" y="274.4">Reviewed</text>
<text x="303.1" y="284.6">VER</text>
<text x="323.1" y="284.6">SIZE</text>
<text x="355" y="284.3">PAGE</text>
<text x="386.5" y="284.3">OF</text>
<text x="253.9" y="290.8">RaspiPCB.com</text>
</g>
<g font-size="3.5" fill="#000080">
<text x="380.9" y="254.1">2026-06-30</text>
<text x="380.9" y="259.2">2026-06-30</text>
<text x="298.3" y="264.2">Microcontroller</text>
<text x="373.6" y="284.3">4</text>
<text x="403.3" y="284.3">7</text>
<text x="303.1" y="292.2">V1.0</text>
<text x="325.4" y="292.2">A3</text>
</g>
<g font-size="2.3" fill="#000080">
<text x="170.1" y="111.2">C18</text>
<text x="170.1" y="113.7">100nF</text>
<text x="167.5" y="150.6">C20</text>
<text x="167.5" y="153.1">100nF</text>
<text x="90" y="201.4">C24</text>
<text x="90" y="203.9">100nF</text>
<text x="109.1" y="242">C26</text>
<text x="109.1" y="244.6">100nF</text>
<text x="120.5" y="242">C27</text>
<text x="120.5" y="244.6">100nF</text>
<text x="132" y="242">C28</text>
<text x="132" y="244.6">100nF</text>
<text x="143.4" y="242">C29</text>
<text x="143.4" y="244.6">100nF</text>
<text x="154.8" y="242">C30</text>
<text x="154.8" y="244.6">100nF</text>
<text x="166.2" y="242">C31</text>
<text x="166.2" y="244.6">100nF</text>
<text x="177.7" y="242">C32</text>
<text x="177.7" y="244.6">100nF</text>
<text x="194.2" y="242">C33</text>
<text x="194.2" y="244.6">100nF</text>
<text x="205.6" y="242">C34</text>
<text x="205.6" y="244.6">100nF</text>
</g>
<g font-size="1.9">
<text x="28" y="41.6">1</text>
<text x="41.9" y="41.6">B1A12</text>
<text x="28" y="46.7">3</text>
<text x="28" y="44.1">2</text>
<text x="29.6" y="47.7">EH</text>
<text x="29.6" y="45.1">EH</text>
<text x="29.6" y="42.6">EH</text>
<text x="35.8" y="45.4">VBUS</text>
<text x="36.7" y="42.9">GND</text>
<text x="37.1" y="47.9">CC2</text>
<text x="41.9" y="46.7">B5</text>
<text x="41.9" y="44.1">B4A9</text>
<text x="158.9" y="47.9">4</text>
<text x="182.8" y="47.9">3</text>
<text x="28" y="49.2">4</text>
<text x="29.6" y="50.2">EH</text>
<text x="36" y="50.5">SBU1</text>
<text x="37.2" y="53">DP2</text>
<text x="41.9" y="51.8">B6</text>
<text x="41.9" y="49.2">A8</text>
<text x="37.1" y="55.6">DN1</text>
<text x="37.2" y="58.1">DP1</text>
<text x="41.9" y="59.4">B7</text>
<text x="41.9" y="56.8">A6</text>
<text x="41.9" y="54.3">A7</text>
<text x="158.9" y="55.6">5</text>
<text x="182.8" y="55.6">2</text>
<text x="36" y="65.7">SBU2</text>
<text x="37.1" y="63.2">CC1</text>
<text x="37.1" y="60.6">DN2</text>
<text x="41.9" y="64.5">B8</text>
<text x="41.9" y="61.9">A5</text>
<text x="158.9" y="63.2">6</text>
<text x="182.8" y="63.2">1</text>
<text x="35.8" y="68.3">VBUS</text>
<text x="36.7" y="70.8">GND</text>
<text x="41.9" y="69.5">A1B12</text>
<text x="41.9" y="67">A4B9</text>
<text x="224" y="81.5" transform="rotate(-90 224 81.5)">44</text>
<text x="226.5" y="81.5" transform="rotate(-90 226.5 81.5)">6</text>
<text x="229.1" y="81.5" transform="rotate(-90 229.1 81.5)">23</text>
<text x="231.6" y="81.5" transform="rotate(-90 231.6 81.5)">39</text>
<text x="234.1" y="81.5" transform="rotate(-90 234.1 81.5)">1</text>
<text x="236.7" y="81.5" transform="rotate(-90 236.7 81.5)">11</text>
<text x="239.2" y="81.5" transform="rotate(-90 239.2 81.5)">20</text>
<text x="241.8" y="81.5" transform="rotate(-90 241.8 81.5)">30</text>
<text x="244.3" y="81.5" transform="rotate(-90 244.3 81.5)">38</text>
<text x="246.8" y="81.5" transform="rotate(-90 246.8 81.5)">45</text>
<text x="249.4" y="81.5" transform="rotate(-90 249.4 81.5)">54</text>
<text x="251.9" y="81.5" transform="rotate(-90 251.9 81.5)">53</text>
<text x="254.5" y="81.5" transform="rotate(-90 254.5 81.5)">46</text>
<text x="227.3" y="87.9" transform="rotate(-90 227.3 87.9)">DVDD</text>
<text x="229.8" y="87.9" transform="rotate(-90 229.8 87.9)">DVDD</text>
<text x="232.4" y="87.9" transform="rotate(-90 232.4 87.9)">DVDD</text>
<text x="234.9" y="88.5" transform="rotate(-90 234.9 88.5)">IOVDD</text>
<text x="237.4" y="88.5" transform="rotate(-90 237.4 88.5)">IOVDD</text>
<text x="240" y="88.5" transform="rotate(-90 240 88.5)">IOVDD</text>
<text x="242.5" y="88.5" transform="rotate(-90 242.5 88.5)">IOVDD</text>
<text x="245.1" y="88.5" transform="rotate(-90 245.1 88.5)">IOVDD</text>
<text x="247.6" y="88.5" transform="rotate(-90 247.6 88.5)">IOVDD</text>
<text x="224.7" y="92.7" transform="rotate(-90 224.7 92.7)">ADC_AVDD</text>
<text x="250.1" y="94" transform="rotate(-90 250.1 94)">QSPI_IOVDD</text>
<text x="255.2" y="94.1" transform="rotate(-90 255.2 94.1)">VREG_AVDD</text>
<text x="252.7" y="96.2" transform="rotate(-90 252.7 96.2)">USB_OTP_VDD</text>
<text x="259.1" y="101.3">2</text>
<text x="218.7" y="106.4">26</text>
<text x="221.8" y="107.6">RUN</text>
<text x="252.3" y="107.6">GPIO2</text>
<text x="252.3" y="105.1">GPIO1</text>
<text x="252.3" y="102.6">GPIO0</text>
<text x="259.1" y="106.4">4</text>
<text x="259.1" y="103.8">3</text>
<text x="123.3" y="108.9">3</text>
<text x="123.3" y="114">1</text>
<text x="126.9" y="108.9">4</text>
<text x="126.9" y="114">2</text>
<text x="218.7" y="114">24</text>
<text x="252.3" y="112.7">GPIO4</text>
<text x="252.3" y="110.2">GPIO3</text>
<text x="259.1" y="114">8</text>
<text x="259.1" y="111.4">7</text>
<text x="259.1" y="108.9">5</text>
<text x="218.7" y="116.5">25</text>
<text x="221.8" y="115.3">SWCLK</text>
<text x="221.8" y="117.8">SWDIO</text>
<text x="252.3" y="117.8">GPIO6</text>
<text x="252.3" y="115.3">GPIO5</text>
<text x="259.1" y="119.1">10</text>
<text x="259.1" y="116.5">9</text>
<text x="218.7" y="124.1">51</text>
<text x="221.8" y="125.4">USB_DM</text>
<text x="252.3" y="125.4">GPIO9</text>
<text x="252.3" y="122.9">GPIO8</text>
<text x="252.3" y="120.3">GPIO7</text>
<text x="259.1" y="124.1">13</text>
<text x="259.1" y="121.6">12</text>
<text x="218.7" y="126.7">52</text>
<text x="221.8" y="128">USB_DP</text>
<text x="251.3" y="130.5">GPIO11</text>
<text x="251.3" y="128">GPIO10</text>
<text x="259.1" y="131.8">16</text>
<text x="259.1" y="129.2">15</text>
<text x="259.1" y="126.7">14</text>
<text x="218.7" y="134.3">21</text>
<text x="218.7" y="136.8">22</text>
<text x="221.8" y="135.6">XIN</text>
<text x="251.3" y="135.6">GPIO13</text>
<text x="251.3" y="133">GPIO12</text>
<text x="259.1" y="136.8">18</text>
<text x="259.1" y="134.3">17</text>
<text x="129.2" y="140.8" transform="rotate(-90 129.2 140.8)">3</text>
<text x="134.3" y="140.8" transform="rotate(-90 134.3 140.8)">2</text>
<text x="221.8" y="138.1">XOUT</text>
<text x="251.3" y="143.2">GPIO16</text>
<text x="251.3" y="140.7">GPIO15</text>
<text x="251.3" y="138.1">GPIO14</text>
<text x="259.1" y="141.9">27</text>
<text x="259.1" y="139.4">19</text>
<text x="218.7" y="144.5">50</text>
<text x="218.7" y="147">48</text>
<text x="218.7" y="149.5">49</text>
<text x="221.8" y="145.7">VREG_FB</text>
<text x="221.8" y="148.3">VREG_LX</text>
<text x="251.3" y="148.3">GPIO18</text>
<text x="251.3" y="145.7">GPIO17</text>
<text x="259.1" y="149.5">31</text>
<text x="259.1" y="147">29</text>
<text x="259.1" y="144.5">28</text>
<text x="321.3" y="149.5">1</text>
<text x="340.4" y="149.5">6</text>
<text x="129.2" y="152" transform="rotate(-90 129.2 152)">4</text>
<text x="134.3" y="152" transform="rotate(-90 134.3 152)">1</text>
<text x="221.8" y="150.8">VREG_VIN</text>
<text x="251.3" y="155.9">GPIO21</text>
<text x="251.3" y="153.4">GPIO20</text>
<text x="251.3" y="150.8">GPIO19</text>
<text x="259.1" y="154.6">33</text>
<text x="259.1" y="152.1">32</text>
<text x="321.3" y="152.1">3</text>
<text x="324.7" y="150.8">IN</text>
<text x="324.7" y="153.4">EN</text>
<text x="333.7" y="155.9">FLT#</text>
<text x="334.1" y="150.8">OUT</text>
<text x="334.4" y="153.4">ILIM</text>
<text x="340.4" y="154.6">4</text>
<text x="340.4" y="152.1">5</text>
<text x="218.7" y="157.2">56</text>
<text x="218.7" y="159.7">57</text>
<text x="221.8" y="158.4">QSPI_SCLK</text>
<text x="221.8" y="161">QSPI_SD0</text>
<text x="251.3" y="161">GPIO23</text>
<text x="251.3" y="158.4">GPIO22</text>
<text x="259.1" y="159.7">35</text>
<text x="259.1" y="157.2">34</text>
<text x="321.3" y="157.2">2</text>
<text x="324.7" y="158.4">GND</text>
<text x="218.7" y="162.2">59</text>
<text x="218.7" y="164.8">58</text>
<text x="218.7" y="167.3">55</text>
<text x="221.8" y="163.5">QSPI_SD1</text>
<text x="221.8" y="166.1">QSPI_SD2</text>
<text x="251.3" y="166.1">GPIO25</text>
<text x="251.3" y="163.5">GPIO24</text>
<text x="259.1" y="167.3">40</text>
<text x="259.1" y="164.8">37</text>
<text x="259.1" y="162.2">36</text>
<text x="374.8" y="167.3">1</text>
<text x="218.7" y="169.9">60</text>
<text x="221.8" y="168.6">QSPI_SD3</text>
<text x="221.8" y="171.1">QSPI_SS</text>
<text x="245.3" y="173.7">GPIO28_ADC2</text>
<text x="245.3" y="171.1">GPIO27_ADC1</text>
<text x="245.3" y="168.6">GPIO26_ADC0</text>
<text x="259.1" y="172.4">42</text>
<text x="259.1" y="169.9">41</text>
<text x="374.8" y="172.4">2</text>
<text x="378.3" y="168.3">1</text>
<text x="378.3" y="173.4">2</text>
<text x="245.3" y="176.2">GPIO29_ADC3</text>
<text x="259.1" y="174.9">43</text>
<text x="374.8" y="177.5">3</text>
<text x="378.3" y="178.5">3</text>
<text x="374.8" y="182.6">4</text>
<text x="378.3" y="183.6">4</text>
<text x="129.5" y="197.8">1</text>
<text x="175.5" y="196.5">EP</text>
<text x="179.1" y="197.8">8</text>
<text x="179.1" y="195.3">9</text>
<text x="238" y="197.9" transform="rotate(-90 238 197.9)">61</text>
<text x="239" y="195.2" transform="rotate(-90 239 195.2)">GND</text>
<text x="240.5" y="197.9" transform="rotate(-90 240.5 197.9)">47</text>
<text x="241.5" y="195.2" transform="rotate(-90 241.5 195.2)">VREG_PGND</text>
<text x="50.9" y="200.3">3</text>
<text x="54.5" y="200.3">4</text>
<text x="129.5" y="200.3">2</text>
<text x="129.5" y="202.9">3</text>
<text x="131.6" y="199.1">CS#</text>
<text x="131.6" y="201.6">DO(IO1)</text>
<text x="157.6" y="201.6">HOLD# or RESET#(IO3)</text>
<text x="174.1" y="199.1">VCC</text>
<text x="179.1" y="202.9">6</text>
<text x="179.1" y="200.3">7</text>
<text x="50.9" y="205.4">1</text>
<text x="54.5" y="205.4">2</text>
<text x="129.5" y="205.4">4</text>
<text x="131.6" y="204.2">WP#(IO2)</text>
<text x="131.6" y="206.7">GND</text>
<text x="171.9" y="206.7">DI(IO0)</text>
<text x="174.4" y="204.2">CLK</text>
<text x="179.1" y="205.4">5</text>
</g>
<g font-size="1.9" fill="#000080">
<text x="29.1" y="38.8">USB3</text>
<text x="106.5" y="36">MCU_VBUS</text>
<text x="161.2" y="41.4">D12</text>
<text x="62" y="44.9">MCU_VBUS</text>
<text x="79.9" y="42.6">R11</text>
<text x="115.4" y="42.6">C14</text>
<text x="115.4" y="47.7">25V</text>
<text x="79.9" y="57.9">R12</text>
<text x="133.1" y="56.3">MCU_VBUS</text>
<text x="212.7" y="65.2">MCU_3V3</text>
<text x="248.3" y="61.4">MCU_3V3</text>
<text x="275.5" y="62.9">R13</text>
<text x="281.3" y="61.4">MCU_3V3</text>
<text x="62" y="67.8">MCU_VBUS</text>
<text x="234.8" y="69.3">C15</text>
<text x="234.8" y="71.8">1uF</text>
<text x="247.5" y="69.3">C16</text>
<text x="247.5" y="71.8">1uF</text>
<text x="270.4" y="69.3">C17</text>
<text x="275.5" y="68">33</text>
<text x="219.1" y="72.9">MCU_1V1</text>
<text x="234.8" y="74.4">16V</text>
<text x="247.5" y="74.4">16V</text>
<text x="270.4" y="74.4">10V</text>
<text x="295.8" y="87.1">R15</text>
<text x="295.8" y="89.6">R16</text>
<text x="295.8" y="84.5">R14</text>
<text x="307.2" y="87.1">51</text>
<text x="307.2" y="89.6">100</text>
<text x="307.2" y="84.5">51</text>
<text x="183.5" y="93.2">MCU_3V3</text>
<text x="215.8" y="90.9">U6</text>
<text x="190.4" y="101">R17</text>
<text x="302.9" y="99.5">MCU_3V3</text>
<text x="120.5" y="103.6">SW2</text>
<text x="180.2" y="104.9">R18</text>
<text x="190.4" y="103.6">10K</text>
<text x="301.3" y="107.4">R19</text>
<text x="314.8" y="107.4">R20</text>
<text x="151" y="111.2">D13</text>
<text x="180.2" y="109.9">1K</text>
<text x="300.8" y="109.9">3.3K</text>
<text x="314.8" y="109.9">3.3K</text>
<text x="170.1" y="116.3">25V</text>
<text x="110.4" y="123.9">R21</text>
<text x="121.8" y="123.9">22</text>
<text x="110.4" y="126.4">R22</text>
<text x="115.4" y="131.5">C19</text>
<text x="121.8" y="126.4">22</text>
<text x="115.4" y="139.1">33pF</text>
<text x="160.7" y="141.4">MCU_1V1</text>
<text x="138.3" y="144.2">X1</text>
<text x="138.3" y="146.8">12MHz</text>
<text x="138.3" y="149.3">20pF</text>
<text x="310.6" y="146.5">+5V</text>
<text x="323.7" y="146.8">U7</text>
<text x="115.4" y="154.4">C22</text>
<text x="139.6" y="155.7">R23</text>
<text x="167.5" y="155.7">25V</text>
<text x="181.5" y="150.6">C21</text>
<text x="181.5" y="155.7">10V</text>
<text x="190.4" y="150.6">L1</text>
<text x="190.4" y="155.4">800mA</text>
<text x="201.3" y="150.3">MCU_3V3</text>
<text x="350.4" y="153.1">R24</text>
<text x="392.3" y="151.8">C23</text>
<text x="139.6" y="160.7">1K</text>
<text x="190.4" y="157.4">220m</text>
<text x="392.3" y="156.9">25V</text>
<text x="115.4" y="162">33pF</text>
<text x="377.1" y="164.5">CN3</text>
<text x="325" y="177.2">R25</text>
<text x="336.4" y="177.2">22</text>
<text x="103.5" y="180.8">MCU_3V3</text>
<text x="325" y="182.3">R26</text>
<text x="336.4" y="182.3">22</text>
<text x="110.4" y="188.7">R27</text>
<text x="110.4" y="191.2">10K</text>
<text x="313.6" y="188.7">D14</text>
<text x="325" y="188.7">D15</text>
<text x="48.1" y="195">SW3</text>
<text x="97.7" y="196.3">R28</text>
<text x="130.7" y="192.5">U8</text>
<text x="186.1" y="194.8">MCU_3V3</text>
<text x="72.3" y="202.6">D16</text>
<text x="97.7" y="201.4">1K</text>
<text x="90" y="206.5">25V</text>
<text x="74.4" y="234.1">3V3</text>
<text x="83.7" y="235.7">R29</text>
<text x="102.3" y="234.1">MCU_3V3</text>
<text x="187.3" y="234.1">MCU_1V1</text>
<text x="98.9" y="242">C25</text>
<text x="98.9" y="247.1">10V</text>
<text x="109.1" y="247.1">25V</text>
<text x="120.5" y="247.1">25V</text>
<text x="132" y="247.1">25V</text>
<text x="143.4" y="247.1">25V</text>
<text x="154.8" y="247.1">25V</text>
<text x="166.2" y="247.1">25V</text>
<text x="177.7" y="247.1">25V</text>
<text x="194.2" y="247.1">25V</text>
<text x="205.6" y="247.1">25V</text>
</g>
<g font-size="1.9" fill="#00f">
<text x="79.9" y="45.2">5.1K</text>
<text x="115.4" y="45.2">4.7uF</text>
<text x="132" y="47.7">C_MCU_USB_DM_CONN</text>
<text x="195.3" y="47.7">C_MCU_USB_DM</text>
<text x="50.6" y="51.5">C_MCU_USB_DP_CONN</text>
<text x="50.3" y="59.1">C_MCU_USB_DM_CONN</text>
<text x="50.3" y="54.1">C_MCU_USB_DM_CONN</text>
<text x="50.6" y="56.6">C_MCU_USB_DP_CONN</text>
<text x="79.9" y="60.4">5.1K</text>
<text x="132" y="62.9">C_MCU_USB_DP_CONN</text>
<text x="195.6" y="62.9">C_MCU_USB_DP</text>
<text x="161.2" y="70.6">USBLC6-2P6</text>
<text x="270.4" y="71.8">4.7uF</text>
<text x="29.1" y="74.4">TYPE-C-31-M-12</text>
<text x="331.3" y="85.6">CM_UART0_RX</text>
<text x="331.3" y="88.1">CM_UART0_TX</text>
<text x="209.4" y="93.4">RP2350A</text>
<text x="331.3" y="90.6">CM_GPIO23</text>
<text x="269.1" y="101">MCU_UART0_TX</text>
<text x="120.5" y="106.1">TD-1182SA-2.0H-250</text>
<text x="147.2" y="106.1">RST#</text>
<text x="196.7" y="106.1">RUN</text>
<text x="269.1" y="103.6">MCU_UART0_RX</text>
<text x="269.1" y="106.1">MCU_GPIO2</text>
<text x="151" y="113.7">H3V3HD3U</text>
<text x="330.1" y="117.3">MCU_I2C1_SDA</text>
<text x="330.1" y="119.8">MCU_I2C1_SCL</text>
<text x="92.6" y="123.9">MCU_USB_DM</text>
<text x="130.6" y="123.9">_MCU_USB_DM</text>
<text x="92.6" y="126.4">MCU_USB_DP</text>
<text x="130.9" y="126.4">_MCU_USB_DP</text>
<text x="181.5" y="153.1">4.7uF</text>
<text x="190.4" y="153.1">3.3uH</text>
<text x="392.3" y="154.4">4.7uF</text>
<text x="199.3" y="159.5">QSPI_SD0</text>
<text x="199.3" y="156.9">QSPI_SCLK</text>
<text x="350.4" y="158.2">12K</text>
<text x="199.3" y="162">QSPI_SD1</text>
<text x="199.3" y="164.5">QSPI_SD2</text>
<text x="199.3" y="167.1">QSPI_SD3</text>
<text x="276.7" y="162">MCU_UART1_TX</text>
<text x="276.7" y="164.5">MCU_UART1_RX</text>
<text x="323.7" y="162">AP2553AW6-7</text>
<text x="199.3" y="169.6">QSPI_SS</text>
<text x="346.6" y="177.2">MCU_UART1_RX_CONN</text>
<text x="346.6" y="182.3">MCU_UART1_TX_CONN</text>
<text x="313.6" y="191.2">SD03</text>
<text x="325" y="191.2">SD03</text>
<text x="377.1" y="187.4">B4B-PH-K-S(LF)(SN)</text>
<text x="48.1" y="197.6">TD-1182SA-2.0H-250</text>
<text x="111.6" y="197.6">QSPI_SS</text>
<text x="111.6" y="202.6">QSPI_SD2</text>
<text x="111.6" y="200.1">QSPI_SD1</text>
<text x="187.6" y="202.6">QSPI_SCLK</text>
<text x="188.9" y="200.1">QSPI_SD3</text>
<text x="72.3" y="205.2">H3V3HD3U</text>
<text x="188.9" y="205.2">QSPI_SD0</text>
<text x="130.7" y="210.3">W25Q128JVEIQ TR</text>
<text x="83.7" y="240.7">0</text>
<text x="98.9" y="244.6">4.7uF</text>
</g>
<text font-size="1.9" fill="#a00000" x="253.9" y="293.3">Custom PCB design for Raspberry Pi</text>
</svg>
